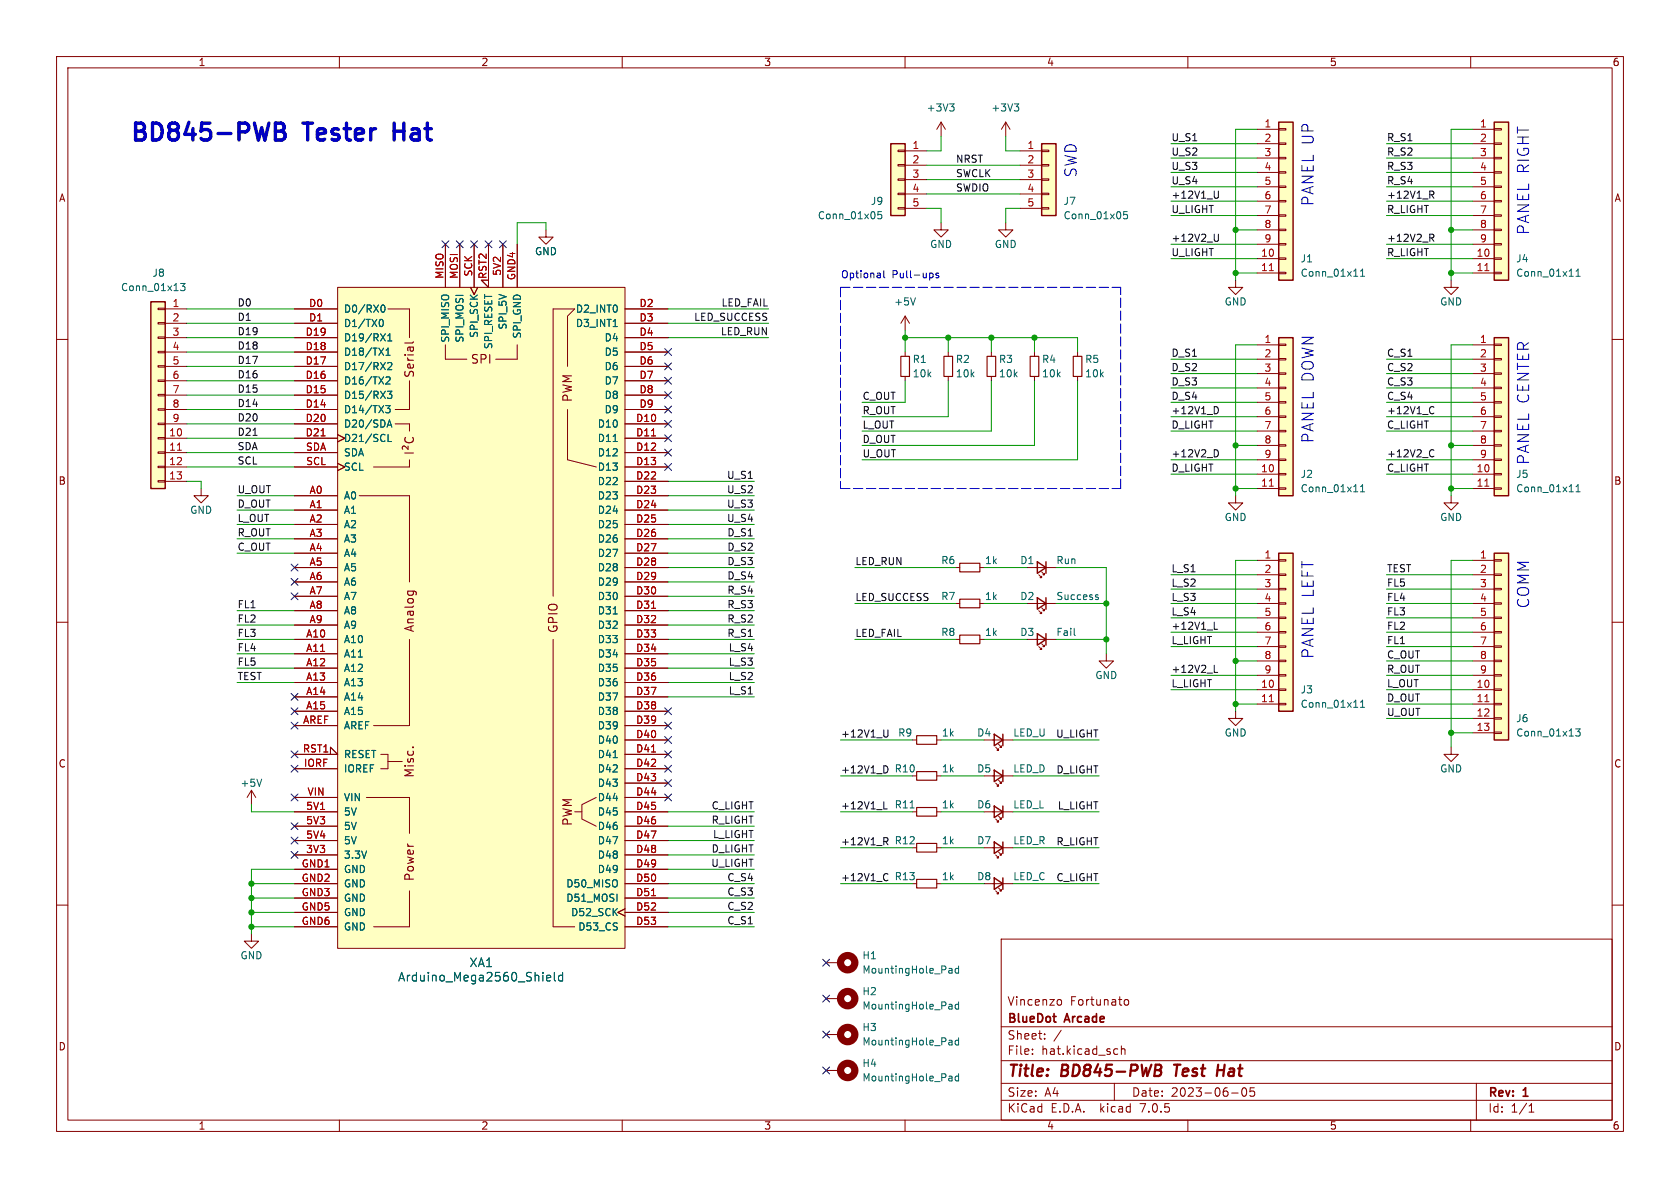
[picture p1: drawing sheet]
<svg xmlns="http://www.w3.org/2000/svg" width="297mm" height="210mm" viewBox="0 0 297 210" stroke-linecap="round" stroke-linejoin="round" font-family="sans-serif">
<g fill="none" stroke="#840000" stroke-width=".18">
<path d="M10 10h277v190h-277zM12 12h273v186h-273zM60 10v2M110 10v2M160 10v2M210 10v2M260 10v2M158.7 36.7h1.3v.3h-1.3zM158.7 34.2h1.3v.2h-1.3zM158.7 31.6h1.3v.3h-1.3zM158.7 29.1h1.3v.2h-1.3zM158.7 26.5h1.3v.3h-1.3z"/>
<path d="M160 26.7h3.8M160 29.2h3.8M160 31.8h3.8M160 34.3h3.8M160 36.8h3.8M166.4 39.4v1.2h1.2l-1.2 1.3-1.3-1.3h1.3M166.4 21.6l-.8 1.3M166.4 21.6v2.5M166.4 21.6l.7 1.3M177.8 39.4v1.2h1.3l-1.3 1.3-1.3-1.3h1.3M177.8 21.6l-.8 1.3M177.8 21.6v2.5"/>
<path d="M177.8 21.6l.8 1.3M180.3 26.7h3.8M180.3 29.2h3.8M180.3 31.8h3.8M180.3 34.3h3.8M180.3 36.8h3.8M184.1 36.7h1.3v.3h-1.3zM184.1 34.2h1.3v.2h-1.3zM184.1 31.6h1.3v.3h-1.3zM184.1 29.1h1.3v.2h-1.3zM184.1 26.5h1.3v.3h-1.3zM222.2 22.9h3.9"/>
<path d="M222.2 25.4h3.9M222.2 27.9h3.9M222.2 30.5h3.9M222.2 33h3.9M222.2 35.6h3.9M222.2 38.1h3.9M226.1 38h1.2v.2h-1.2zM226.1 35.4h1.2v.3h-1.2zM226.1 32.9h1.2v.2h-1.2zM226.1 30.4h1.2v.2h-1.2zM226.1 27.8h1.2v.3h-1.2zM226.1 25.3h1.2v.2h-1.2z"/>
<path d="M226.1 22.7h1.2v.3h-1.2zM260.3 22.9h3.9M260.3 25.4h3.9M260.3 27.9h3.9M260.3 30.5h3.9M260.3 33h3.9M260.3 35.6h3.9M260.3 38.1h3.9M264.2 38h1.2v.2h-1.2zM264.2 35.4h1.2v.3h-1.2zM264.2 32.9h1.2v.2h-1.2zM264.2 30.4h1.2v.2h-1.2z"/>
<path d="M264.2 27.8h1.2v.3h-1.2zM264.2 25.3h1.2v.2h-1.2zM264.2 22.7h1.2v.3h-1.2zM10 60h2M27.9 59.6h1.3v.2h-1.3zM27.9 57h1.3v.3h-1.3zM27.9 54.5h1.3v.2h-1.3zM29.2 54.6h3.8M29.2 57.2h3.8M29.2 59.7h3.8M52.1 54.6h7.6M52.1 57.2h7.6"/>
<path d="M52.1 59.7h7.6M59.7 50.8h50.8v116.8h-50.8zM68.6 54.6h3.8zM72.4 54.6v5.1zM78.7 43.2v7.6M81.3 43.2v7.6M83.2 50.8l.6 1.3 .7-1.3M83.8 43.2v7.6M86.4 43.2v7.6l-1.3-1.3h1.3M88.9 43.2v7.6M91.4 43.2v7.6M96.5 40.6v1.3h1.3l-1.3 1.3-1.3-1.3h1.3"/>
<path d="M97.8 54.6v50.8zM97.8 54.6h3.8l-1.3 1.3v8.9M110.5 54.6h7.6M110.5 57.2h7.6M110.5 59.7h7.6M160 55.9v2.5M160 55.9l-.7 1.3M160 55.9l.8 1.3M218.4 49.5v1.3h1.3l-1.3 1.3-1.2-1.3h1.2M222.2 45.7h3.9M222.2 48.3h3.9M222.2 40.6h3.9"/>
<path d="M222.2 43.2h3.9M226.1 48.1h1.2v.3h-1.2zM226.1 45.6h1.2v.2h-1.2zM226.1 43.1h1.2v.2h-1.2zM226.1 40.5h1.2v.3h-1.2zM256.5 49.5v1.3h1.3l-1.3 1.3-1.2-1.3h1.2M260.3 45.7h3.9M260.3 48.3h3.9M260.3 40.6h3.9M260.3 43.2h3.9M264.2 48.1h1.2v.3h-1.2zM264.2 45.6h1.2v.2h-1.2z"/>
<path d="M264.2 43.1h1.2v.2h-1.2zM264.2 40.5h1.2v.3h-1.2zM285 60h2M27.9 79.9h1.3v.2h-1.3zM27.9 77.3h1.3v.3h-1.3zM27.9 74.8h1.3v.3h-1.3zM27.9 72.3h1.3v.2h-1.3zM27.9 69.7h1.3v.3h-1.3zM27.9 67.2h1.3v.2h-1.3zM27.9 64.6h1.3v.3h-1.3zM27.9 62.1h1.3v.3h-1.3zM29.2 77.5h3.8"/>
<path d="M29.2 62.2h3.8M29.2 64.8h3.8M29.2 67.3h3.8M29.2 69.9h3.8M29.2 72.4h3.8M29.2 74.9h3.8M52.1 77.5h7.6M52.1 62.2h7.6M52.1 64.8h7.6M52.1 67.3h7.6M52.1 69.9h7.6M52.1 72.4h7.6"/>
<path d="M52.1 74.9h7.6M59.7 76.8l1.3 .7-1.3 .6M69.8 74.9h2.6zM69.8 72.4h2.6zM72.4 74.9v1.3zM72.4 67.3v5.1zM78.7 61v2.5zM78.7 63.5h3.8zM87.6 63.5h3.8zM91.4 61v2.5zM100.3 72.4v8.9l5.1 1.3M110.5 77.5h7.6"/>
<path d="M110.5 62.2h7.6M110.5 64.8h7.6M110.5 67.3h7.6M110.5 69.9h7.6M110.5 72.4h7.6M110.5 74.9h7.6M160 62.2v.8M160 66.5v.8M167.6 62.2v.8M167.6 66.5v.8M175.3 62.2v.8M175.3 66.5v.8"/>
<path d="M182.9 62.2v.8M182.9 66.5v.8M190.5 62.2v.8M190.5 66.5v.8M222.2 61h3.9M222.2 63.5h3.9M222.2 66h3.9M222.2 68.6h3.9M222.2 71.1h3.9M222.2 73.7h3.9M222.2 76.2h3.9M222.2 78.7h3.9"/>
<path d="M226.1 78.6h1.2v.3h-1.2zM226.1 76.1h1.2v.2h-1.2zM226.1 73.5h1.2v.3h-1.2zM226.1 71h1.2v.2h-1.2zM226.1 68.5h1.2v.2h-1.2zM226.1 65.9h1.2v.3h-1.2zM226.1 63.4h1.2v.2h-1.2zM226.1 60.8h1.2v.3h-1.2zM260.3 61h3.9M260.3 63.5h3.9M260.3 66h3.9M260.3 68.6h3.9"/>
<path d="M260.3 71.1h3.9M260.3 73.7h3.9M260.3 76.2h3.9M260.3 78.7h3.9M264.2 78.6h1.2v.3h-1.2zM264.2 76.1h1.2v.2h-1.2zM264.2 73.5h1.2v.3h-1.2zM264.2 71h1.2v.2h-1.2zM264.2 68.5h1.2v.2h-1.2zM264.2 65.9h1.2v.3h-1.2zM264.2 63.4h1.2v.2h-1.2zM264.2 60.8h1.2v.3h-1.2z"/>
<path d="M27.9 85h1.3v.2h-1.3zM27.9 82.4h1.3v.3h-1.3zM29.2 80h3.8M29.2 82.6h3.8M29.2 85.1h3.8M35.6 86.4v1.2h1.2l-1.2 1.3-1.3-1.3h1.3M52.1 80h7.6M52.1 82.6h7.6M52.1 87.6h7.6M52.1 90.2h7.6M52.1 92.7h7.6M52.1 95.3h7.6"/>
<path d="M52.1 97.8h7.6M59.7 81.9l1.3 .7-1.3 .6M63.5 87.6h8.9v15.3M66 82.6h6.4zM72.4 81.3v1.3zM110.5 80h7.6M110.5 82.6h7.6M110.5 85.1h7.6M110.5 87.6h7.6M110.5 90.2h7.6M110.5 92.7h7.6M110.5 95.3h7.6"/>
<path d="M110.5 97.8h7.6M218.4 87.6v1.3h1.3l-1.3 1.3-1.2-1.3h1.2M222.2 83.8h3.9M222.2 86.4h3.9M222.2 81.3h3.9M222.2 99.1h3.9M226.1 86.2h1.2v.3h-1.2zM226.1 83.7h1.2v.2h-1.2zM226.1 81.2h1.2v.2h-1.2zM226.1 98.9h1.2v.3h-1.2zM256.5 87.6v1.3h1.3l-1.3 1.3-1.2-1.3h1.2M260.3 83.8h3.9"/>
<path d="M260.3 86.4h3.9M260.3 81.3h3.9M260.3 99.1h3.9M264.2 86.2h1.2v.3h-1.2zM264.2 83.7h1.2v.2h-1.2zM264.2 81.2h1.2v.2h-1.2zM264.2 98.9h1.2v.3h-1.2zM10 110h2M52.1 113h7.6M52.1 100.3h7.6M52.1 115.6h7.6M52.1 118.1h7.6"/>
<path d="M52.1 102.9h7.6M52.1 105.4h7.6M52.1 108h7.6M52.1 110.5h7.6M72.4 113v15.3M97.8 113v50.8zM110.5 113h7.6M110.5 100.3h7.6M110.5 115.6h7.6M110.5 118.1h7.6M110.5 102.9h7.6M110.5 105.4h7.6"/>
<path d="M110.5 108h7.6M110.5 110.5h7.6M168.9 106.7h.8M168.9 113h.8M168.9 100.3h.8M173.2 106.7h.8M173.2 113h.8M173.2 100.3h.8M181.6 106.7h5.1M181.6 113h5.1M181.6 100.3h5.1M183.6 108l.5 .5h-.2h.2v-.3"/>
<path d="M183.6 114.3l.5 .5h-.2h.2v-.2M183.6 101.6l.5 .5h-.2h.2v-.2M184.1 107.4l.6 .6h-.3h.3v-.3M184.1 113.8l.6 .5h-.3h.3v-.3M184.1 101.1l.6 .5h-.3h.3v-.3M195.6 115.6v1.2h1.2l-1.2 1.3-1.3-1.3h1.3M222.2 106.7h3.9M222.2 101.6h3.9M222.2 104.1h3.9M222.2 109.2h3.9M222.2 111.8h3.9M222.2 114.3h3.9"/>
<path d="M222.2 116.8h3.9M222.2 119.4h3.9M226.1 119.3h1.2v.2h-1.2zM226.1 116.7h1.2v.3h-1.2zM226.1 114.2h1.2v.2h-1.2zM226.1 111.6h1.2v.3h-1.2zM226.1 109.1h1.2v.2h-1.2zM226.1 106.6h1.2v.2h-1.2zM226.1 104h1.2v.3h-1.2zM226.1 101.5h1.2v.2h-1.2zM260.3 106.7h3.9M260.3 101.6h3.9"/>
<path d="M260.3 104.1h3.9M260.3 109.2h3.9M260.3 111.8h3.9M260.3 114.3h3.9M260.3 116.8h3.9M260.3 119.4h3.9M264.2 119.3h1.2v.2h-1.2zM264.2 116.7h1.2v.3h-1.2zM264.2 114.2h1.2v.2h-1.2zM264.2 111.6h1.2v.3h-1.2zM264.2 109.1h1.2v.2h-1.2zM264.2 106.6h1.2v.2h-1.2z"/>
<path d="M264.2 104h1.2v.3h-1.2zM264.2 101.5h1.2v.2h-1.2zM285 110h2M44.4 139.7l-.7 1.3M44.4 139.7v2.5M44.4 139.7l.8 1.3M52.1 133.4h7.6l-1.3-1.3v1.3M52.1 120.7h7.6M52.1 123.2h7.6M52.1 125.7h7.6M52.1 128.3h7.6M52.1 135.9h7.6"/>
<path d="M66 128.3h6.4zM67.3 135.9h1.3zM67.3 133.4h1.3zM68.6 134.6h2.5zM68.6 133.4v2.5zM110.5 130.8h7.6M110.5 120.7h7.6M110.5 123.2h7.6M110.5 125.7h7.6M110.5 128.3h7.6M110.5 133.4h7.6M110.5 135.9h7.6"/>
<path d="M110.5 138.4h7.6M161.3 130.8h.8M161.3 137.2h.8M165.6 130.8h.8M165.6 137.2h.8M174 130.8h5.1M174 137.2h5.1M176 138.4l.5 .5h-.2h.2v-.2M176 132.1l.5 .5h-.2h.2v-.3M176.5 137.9l.5 .5h-.2h.2v-.2M176.5 131.6l.5 .5h-.2h.2v-.3M218.4 125.7v1.3h1.3l-1.3 1.3-1.2-1.3h1.2"/>
<path d="M222.2 121.9h3.9M222.2 124.5h3.9M226.1 124.3h1.2v.3h-1.2zM226.1 121.8h1.2v.2h-1.2zM256.5 132.1v1.3h1.3l-1.3 1.2-1.2-1.2h1.2M260.3 121.9h3.9M260.3 124.5h3.9M260.3 127h3.9M260.3 129.5h3.9M264.2 129.4h1.2v.3h-1.2zM264.2 126.9h1.2v.2h-1.2zM264.2 124.3h1.2v.3h-1.2z"/>
<path d="M264.2 121.8h1.2v.2h-1.2zM10 160h2M52.1 143.5h7.6M52.1 156.2h7.6M52.1 151.1h7.6M52.1 146.1h7.6M52.1 148.6h7.6M52.1 141h7.6M52.1 153.7h7.6M52.1 158.8h7.6M64.8 141h7.6zM72.4 157.5v6.3z"/>
<path d="M72.4 141v6.3zM101.6 143.5h1.3M105.4 141l-2.5 1.2v2.6l2.5 1.3M110.5 143.5h7.6M110.5 156.2h7.6M110.5 151.1h7.6M110.5 146.1h7.6M110.5 148.6h7.6M110.5 141h7.6M110.5 153.7h7.6M110.5 158.8h7.6M161.3 143.5h.8"/>
<path d="M161.3 149.9h.8M161.3 156.2h.8M165.6 143.5h.8M165.6 149.9h.8M165.6 156.2h.8M174 143.5h5.1M174 149.9h5.1M174 156.2h5.1M176 151.1l.5 .5h-.2h.2v-.2M176 157.5l.5 .5h-.2h.2v-.3M176 144.8l.5 .5h-.2h.2v-.3M176.5 150.6l.5 .5h-.2h.2v-.2"/>
<path d="M176.5 157l.5 .5h-.2h.2v-.3M176.5 144.3l.5 .5h-.2h.2v-.3M285 160h2M44.4 165.1v1.3h1.3l-1.3 1.2-1.2-1.2h1.2M52.1 163.8h7.6M52.1 161.3h7.6M66 163.8h6.4zM97.8 163.8h3.8M110.5 160.7l-1.3 .6 1.3 .6M110.5 163.8h7.6M110.5 161.3h7.6M146 170.2h2.6"/>
<path d="M146 176.5h2.6M177 166h108v32h-108zM187.2 176.7l.3 .1 .2 .2-.1 .6-.4 .1M198.8 176.8l.2-.1 .5 .1v.6l-.1 .2-.4 .1-.2-.1zM60 198v2M110 198v2M146 189.2h2.6M146 182.9h2.6M160 198v2M177 194.5h108M177 191.5h108M177 187.5h108"/>
<path d="M177 181.5h108M182.5 186.3v.1M182.5 185.5v.1M184.7 183.6v.1M184.7 182.8v.1M187.6 182.1l-1.3 2M197 191.5v3M197.2 185.4l.4 .1M197.6 186.3l-.4 .1M198.2 185.5l.3-.1 .3 .1 .1 .9M198.2 184.9v1.5M210 198v2"/>
<path d="M217.7 193.2h1.2M219.7 192.4l.2-.1a.81 .81 0 0 1 .6 .6 .81 .81 0 0 1-.3 .8l-.2 .1a.81 .81 0 0 1-.3-1.4zM221.7 192.3h-.7v.7l.2-.1h.5l.1 .3-.1 .5-.2 .1-.5-.1M260 198v2M261 191.5v6.5M270.3 196.6h.9M270.3 195.5l.4-.4v1.5"/>
</g>
<path d="M204.2 189.2h.7M204.3 188.2h.7a.49 .49 0 0 1 .3 .5 .49 .49 0 0 1-.4 .5M204.9 189.2l.2 .1a.58 .58 0 0 1-.3 .9h-.7M215.2 189.2h1.2M215.4 188.2l-.3 2" fill="none" stroke="#840000" stroke-width=".4"/>
<path d="M186.1 179.7h.6M186.6 180.7h.1" fill="none" stroke="#840000" stroke-width=".3"/>
<g fill="none" stroke="#840000" stroke-width="1.3">
<circle cx="149.9" cy="176.5" r="1.27"/>
<circle cx="149.9" cy="170.2" r="1.27"/>
<circle cx="149.9" cy="189.2" r="1.27"/>
<circle cx="149.9" cy="182.9" r="1.27"/>
</g>
<g fill="none" stroke="#006464" stroke-width=".18">
<path d="M167.9 18.4h.8l-.5 .4M168.4 18.8l.3 .3v.3l-.3 .2M179.3 18.4h.8l-.4 .4M179.9 18.8l.2 .3v.3l-.2 .2M155.8 37.4h-.6v.6l.2-.1 .4 .1 .1 .1-.1 .5-.1 .1-.5-.1M199.3 37.4h-.6l-.1 .6 .2-.1 .4 .1 .1 .1v.5l-.2 .1-.5-.1M31.9 50.1h.8l-.4 .5 .3 .1v.6l-.1 .1-.6-.1M67.2 56.5h.1a.68 .68 0 0 1 .5 .6 .68 .68 0 0 1-.5 .6h-.1M67.4 54.2l.2-.3a.68 .68 0 0 1 .5 .7 .68 .68 0 0 1-.5 .6l-.2-.3M68.5 59.4l.4-.4v1.3M161.8 52.6l-.4 1.3M240.5 47.9l.4-.3v1.2"/>
<path d="M240.5 48.8h.8M278.6 47.9l.4-.3v1.2M278.6 48.8h.7M68.2 71.7h.8l-.5 .5 .4 .1v.5l-.2 .2-.5-.2M68.2 66.7l.5-.1 .3 .4-.8 .9h.8M68.2 62.8h.8M68.2 61.9l.4-.4v1.3M68.4 75.5l.4-1.3 .5 1.3M68.5 69.2h.8l-.5 .4 .4 .2v.5l-.2 .1-.5-.1M68.5 64.2l.5-.1 .3 .3-.8 .9h.8M68.5 60.3h.8M68.5 75.1h.7"/>
<path d="M68.6 76.8v1.2h.6M240.5 86.9h.8M240.5 86l.4-.3v1.2M278.6 86.9h.7M278.6 86l.4-.3v1.2M190 112.3h.1M193.8 105.6h.3l.1 .2-.2 .2h-.2M193.8 105.1l.3 .1M46.3 137.7l-.5 1.3M240.5 124.1l.4-.3v1.2M240.5 125h.8M278.6 128.8h.7l-.4 .5 .4 .2v.5l-.2 .1-.5-.1"/>
<path d="M96.6 172.9l.8-.1-.1-.3-.5-.1-.2 .2 .1 .7h.6M98 171.9v1.3l.2 .2M99.5 172.5l-.5-.1-.3 .3v.4l.2 .2h.6M99.5 171.9v1.5M167.9 171.2h.4v.8M167.9 177.5l.4 .1v.8M168.3 172h-.4M168.3 171.5h-.4M168.3 178.3l-.4 .1M168.3 177.8l-.4 .1M169.5 170.8v1.2M169.5 177.1v1.3"/>
<path d="M169.5 171.2h-.4l-.2 .2 .1 .6h.5M169.5 177.6l-.4-.1-.2 .3 .1 .5h.5M167.9 183.9h.4v.8M167.9 190.2l.4 .1v.8M168.3 191l-.4 .1M168.3 190.5l-.4 .1M168.3 184.7h-.4M168.3 184.2h-.4M169.5 190.3l-.4-.1-.2 .3 .1 .5h.5M169.5 183.5v1.2M169.5 189.8v1.3M169.5 183.9h-.4l-.2 .2 .1 .6h.5"/>
</g>
<g fill="none" stroke="#840000" stroke-width=".2">
<path d="M159.3 63h1.5v3.5h-1.5zM166.9 63h1.5v3.5h-1.5zM174.5 63h1.5v3.5h-1.5zM182.1 63h1.5v3.5h-1.5zM189.7 63h1.6v3.5h-1.6zM169.7 99.6h3.5v1.5h-3.5zM169.7 112.3h3.5v1.5h-3.5zM169.7 105.9h3.5v1.5h-3.5zM162.1 130h3.5v1.6h-3.5zM162.1 136.4h3.5v1.5h-3.5zM162.1 142.7h3.5v1.6h-3.5zM162.1 149.1h3.5v1.5h-3.5z"/>
<path d="M162.1 155.4h3.5v1.6h-3.5z"/>
</g>
<g fill="none" stroke="#840000" stroke-width=".25">
<path d="M157.5 25.4h2.5v12.7h-2.5zM184.1 25.4h2.6v12.7h-2.6zM226.1 21.6h2.5v27.9h-2.5zM264.2 21.6h2.5v27.9h-2.5zM26.7 53.3h2.5v33.1h-2.5zM226.1 59.7h2.5v27.9h-2.5zM264.2 59.7h2.5v27.9h-2.5zM183.4 99.3l1.5 1-1.5 1zM184.9 99.3v2M226.1 97.8h2.5v27.9h-2.5zM264.2 97.8h2.5v33h-2.5zM183.4 105.7l1.5 1-1.5 1z"/>
<path d="M183.4 112l1.5 1-1.5 1zM184.9 105.7v2M184.9 112v2M175.8 136.1l1.5 1.1-1.5 1zM175.8 129.8l1.5 1-1.5 1zM177.3 129.8v2M177.3 136.1v2.1M175.8 148.8l1.5 1.1-1.5 1zM175.8 155.2l1.5 1-1.5 1zM175.8 142.5l1.5 1-1.5 1zM177.3 142.5v2M177.3 148.8v2.1"/>
<path d="M177.3 155.2v2"/>
</g>
<g fill="#ffffc2" stroke="#ffffc2" stroke-width=".18">
<path d="M26.7 53.3h2.5v33.1h-2.5z"/>
<path d="M157.5 25.4h2.5v12.7h-2.5z"/>
<path d="M264.2 59.7h2.5v27.9h-2.5z"/>
<path d="M226.1 59.7h2.5v27.9h-2.5z"/>
<path d="M184.1 25.4h2.6v12.7h-2.6z"/>
<path d="M226.1 97.8h2.5v27.9h-2.5z"/>
<path d="M226.1 21.6h2.5v27.9h-2.5z"/>
<path d="M264.2 21.6h2.5v27.9h-2.5z"/>
<path d="M264.2 97.8h2.5v33h-2.5z"/>
<path d="M59.7 50.8h50.8v116.8h-50.8z"/>
</g>
<path d="M224.4 47.8h.7M262.5 47.8h.7M31.4 79.6h.7M224.4 85.9h.7M262.5 85.9h.7M224.4 124h.7M262.5 124h.7" fill="none" stroke="#a90000" stroke-width=".18"/>
<path d="M71.7 77.3a.61 .61 0 0 0 0 .8 .61 .61 0 0 0 .7 .2 .57 .57 0 0 0 .6-.3 .57 .57 0 0 0-.1-.7M72.1 78.8v.6l-.5-.5a.31 .31 0 0 0-.5 .2l.1 .3M73.1 60.4l-.2 .2h-1.3M71.6 80.1h1.5M72.1 104.5h1.2l.2 .1M72.1 104.5v.1M73 104.5l.1 .1M72.9 132.1h.2" fill="none" stroke="#840000" stroke-width=".19"/>
<g fill="none" stroke="#0f0f0f" stroke-width=".18">
<path d="M215.4 33.8v1l-.2 .2h-.3M252.8 33.8h.5l.2 .2-.1 .4h-.6M253.1 34.4l.4 .6M215.4 41.4v1l-.2 .3h-.3M252.8 41.4h.5l.2 .2-.1 .4-.6 .1M253.1 42.1l.4 .6M44.7 77h.8M214.7 79.5a.64 .64 0 0 1 .7 .6 .64 .64 0 0 1-.7 .7M214.7 71.9a.64 .64 0 0 1 .7 .6 .64 .64 0 0 1-.7 .6M253 79.6l.3-.1 .2 .1M253 71.9h.3l.2 .1M253.5 73l-.2 .1h-.3"/>
<path d="M253.5 80.6l-.2 .2-.3-.1M214.7 111.2h.6M214.7 118.9h.6M156.2 135.4a.64 .64 0 0 1 .8 .6 .64 .64 0 0 1-.8 .6M157 129v1.1l-.3 .2h-.2M156.2 148.1h.5l.3 .2-.1 .4h-.7M156.2 143h.7M156.4 154.5l.3-.1 .3 .1M156.6 148.7l.4 .6M157 155.6l-.3 .1-.3-.1"/>
</g>
<path d="M156.2 47.8v1.1l.2 .2M164.5 48.3h.2l.3 .2-.1 .5-.4 .1M165.9 48.3h-.3l-.2 .2 .1 .1 .4 .2v.3h-.5" fill="none" stroke="#0000c2" stroke-width=".18"/>
<path d="M48.7 21.8h1a.73 .73 0 0 1 .6 .7 .73 .73 0 0 1-.6 .7 .8 .8 0 0 1 .7 .7 .8 .8 0 0 1-.6 .9h-1.1zM48.7 23.2h1" fill="none" stroke="#0000c2" stroke-width=".6"/>
<path d="M148.6 50.8v35.6M148.6 50.8h49.5M148.6 86.4h49.5M198.1 86.4v-35.6" fill="none" stroke="#0000c2" stroke-width=".18" stroke-dasharray="1.7 .6"/>
<g fill="none" stroke="#009600" stroke-width=".18">
<path d="M163.8 36.8h2.6v2.6M163.8 34.3h16.5M163.8 29.2h16.5M163.8 31.8h16.5M166.4 24.1v2.6h-2.6M177.8 24.1v2.6h2.5M180.3 36.8h-2.5v2.6M207 38.1h15.2M207 35.6h15.2M207 25.4h15.2M207 30.5h15.2M207 27.9h15.2"/>
<path d="M207 33h15.2M222.2 22.9h-3.8v26.6M245.1 38.1h15.2M245.1 35.6h15.2M245.1 25.4h15.2M245.1 30.5h15.2M245.1 27.9h15.2M245.1 33h15.2M260.3 22.9h-3.8v26.6M33 54.6h19.1M33 59.7h19.1M33 57.2h19.1"/>
<path d="M96.5 40.6v-1.2h-5.1v3.8M118.1 54.6h17.8M118.1 59.7h17.8M118.1 57.2h17.8M160 59.7h30.5v2.5M160 58.4v3.8M167.6 59.7v2.5M175.3 59.7v2.5M182.9 59.7v2.5M207 45.7h15.2M207 43.2h15.2M218.4 40.6h3.8"/>
<path d="M218.4 48.3h3.8M245.1 45.7h15.2M245.1 43.2h15.2M256.5 40.6h3.8M256.5 48.3h3.8M33 69.9h19.1M33 72.4h19.1M33 74.9h19.1M33 77.5h19.1M33 67.3h19.1M33 64.8h19.1M33 62.2h19.1"/>
<path d="M160 67.3v3.8h-7.6M167.6 67.3v6.4h-15.2M175.3 67.3v8.9h-22.9M182.9 67.3v11.4h-30.5M190.5 67.3v14h-38.1M207 71.1h15.2M207 76.2h15.2M207 73.7h15.2M207 66h15.2M207 63.5h15.2M207 68.6h15.2M218.4 78.7h3.8"/>
<path d="M222.2 61h-3.8v26.6M245.1 71.1h15.2M245.1 76.2h15.2M245.1 73.7h15.2M245.1 66h15.2M245.1 63.5h15.2M245.1 68.6h15.2M256.5 78.7h3.8M260.3 61h-3.8v26.6M33 80h19.1M33 85.1h2.6v1.3M33 82.6h19.1"/>
<path d="M41.9 95.3h10.2M41.9 97.8h10.2M41.9 92.7h10.2M41.9 90.2h10.2M41.9 87.6h10.2M118.1 95.3h15.2M118.1 97.8h15.2M118.1 92.7h15.2M118.1 85.1h15.2M118.1 90.2h15.2M118.1 87.6h15.2M207 81.3h15.2"/>
<path d="M207 83.8h15.2M218.4 86.4h3.8M222.2 99.1h-3.8v26.6M245.1 81.3h15.2M245.1 83.8h15.2M256.5 86.4h3.8M260.3 99.1h-3.8v33M41.9 113h10.2M41.9 108h10.2M41.9 118.1h10.2M41.9 110.5h10.2M41.9 115.6h10.2"/>
<path d="M118.1 113h15.2M118.1 100.3h15.2M118.1 108h15.2M118.1 118.1h15.2M118.1 110.5h15.2M118.1 115.6h15.2M118.1 102.9h15.2M118.1 105.4h15.2M151.1 106.7h17.8M151.1 113h17.8M151.1 100.3h17.8M174 106.7h7.6"/>
<path d="M174 113h7.6M174 100.3h7.6M186.7 100.3h8.9v15.3M186.7 106.7h8.9M186.7 113h8.9M207 106.7h15.2M207 114.3h15.2M207 119.4h15.2M207 111.8h15.2M207 101.6h15.2M207 109.2h15.2M207 104.1h15.2"/>
<path d="M218.4 116.8h3.8M245.1 106.7h15.2M245.1 114.3h15.2M245.1 119.4h15.2M245.1 111.8h15.2M245.1 101.6h15.2M245.1 109.2h15.2M245.1 104.1h15.2M245.1 116.8h15.2M41.9 120.7h10.2M118.1 120.7h15.2M118.1 123.2h15.2"/>
<path d="M148.6 130.8h12.7M148.6 137.2h12.7M166.4 130.8h7.6M166.4 137.2h7.6M179.1 130.8h15.2M179.1 137.2h15.2M207 121.9h15.2M218.4 124.5h3.8M245.1 121.9h15.2M245.1 127h15.2M245.1 124.5h15.2M256.5 129.5h3.8"/>
<path d="M44.4 158.8h7.7M44.4 142.2v1.3h7.7M44.4 156.2h7.7M52.1 153.7h-7.7v11.4M118.1 158.8h15.2M118.1 153.7h15.2M118.1 156.2h15.2M118.1 143.5h15.2M118.1 151.1h15.2M118.1 148.6h15.2M118.1 146.1h15.2M148.6 156.2h12.7"/>
<path d="M148.6 143.5h12.7M148.6 149.9h12.7M166.4 156.2h7.6M166.4 143.5h7.6M166.4 149.9h7.6M179.1 156.2h15.2M179.1 143.5h15.2M179.1 149.9h15.2M44.4 163.8h7.7M44.4 161.3h7.7M118.1 163.8h15.2M118.1 161.3h15.2"/>
</g>
<g fill="none" stroke="#000084" stroke-width=".18">
<path d="M78.1 42.6l1.2 1.2M79.3 42.6l-1.2 1.2M80.7 42.6l1.2 1.2M81.9 42.6l-1.2 1.2M83.2 42.6l1.2 1.2M84.4 42.6l-1.2 1.2M85.8 42.6l1.2 1.2M87 42.6l-1.2 1.2M88.3 42.6l1.2 1.2M89.5 42.6l-1.2 1.2M117.5 74.3l1.2 1.2M117.5 76.9l1.2 1.2"/>
<path d="M117.5 66.7l1.2 1.2M117.5 71.8l1.2 1.2M117.5 69.2l1.2 1.3M117.5 79.4l1.2 1.2M117.5 64.2l1.2 1.2M117.5 61.6l1.2 1.2M118.7 74.3l-1.2 1.2M118.7 76.9l-1.2 1.2M118.7 66.7l-1.2 1.2M118.7 61.6l-1.2 1.2M118.7 71.8l-1.2 1.2M118.7 69.2l-1.2 1.3"/>
<path d="M118.7 79.4l-1.2 1.2M118.7 64.2l-1.2 1.2M51.5 99.7l1.2 1.2M52.7 99.7l-1.2 1.2M117.5 81.9l1.2 1.3M118.7 81.9l-1.2 1.3M51.5 104.8l1.2 1.2M51.5 102.3l1.2 1.2M52.7 104.8l-1.2 1.2M52.7 102.3l-1.2 1.2M51.5 122.6l1.2 1.2M51.5 127.7l1.2 1.2"/>
<path d="M51.5 135.3l1.2 1.2M51.5 125.1l1.2 1.2M51.5 132.7l1.2 1.3M52.7 122.6l-1.2 1.2M52.7 127.7l-1.2 1.2M52.7 135.3l-1.2 1.2M52.7 125.1l-1.2 1.2M52.7 132.7l-1.2 1.3M117.5 127.7l1.2 1.2M117.5 130.2l1.2 1.2M117.5 137.8l1.2 1.2M117.5 125.1l1.2 1.2"/>
<path d="M117.5 132.7l1.2 1.3M117.5 135.3l1.2 1.2M118.7 127.7l-1.2 1.2M118.7 130.2l-1.2 1.2M118.7 137.8l-1.2 1.2M118.7 125.1l-1.2 1.2M118.7 132.7l-1.2 1.3M118.7 135.3l-1.2 1.2M51.5 150.5l1.2 1.2M51.5 148l1.2 1.2M51.5 140.4l1.2 1.2M51.5 145.4l1.2 1.3"/>
<path d="M52.7 148l-1.2 1.2M52.7 150.5l-1.2 1.2M52.7 140.4l-1.2 1.2M52.7 145.4l-1.2 1.3M117.5 140.4l1.2 1.2M118.7 140.4l-1.2 1.2M145.4 175.9l1.3 1.2M145.4 169.6l1.3 1.2M146.7 175.9l-1.3 1.2M146.7 169.6l-1.3 1.2M145.4 188.6l1.3 1.2M145.4 182.3l1.3 1.2"/>
<path d="M146.7 188.6l-1.3 1.2M146.7 182.3l-1.3 1.2"/>
</g>
<g fill="#009600" stroke="#009600" stroke-width=".18">
<circle cx="160" cy="59.7" r=".46"/>
<circle cx="175.3" cy="59.7" r=".46"/>
<circle cx="167.6" cy="59.7" r=".46"/>
<circle cx="218.4" cy="124.5" r=".46"/>
<circle cx="218.4" cy="116.8" r=".46"/>
<circle cx="256.5" cy="129.5" r=".46"/>
<circle cx="218.4" cy="48.3" r=".46"/>
<circle cx="218.4" cy="40.6" r=".46"/>
<circle cx="256.5" cy="48.3" r=".46"/>
<circle cx="256.5" cy="40.6" r=".46"/>
<circle cx="182.9" cy="59.7" r=".46"/>
<circle cx="218.4" cy="78.7" r=".46"/>
<circle cx="218.4" cy="86.4" r=".46"/>
<circle cx="256.5" cy="78.7" r=".46"/>
<circle cx="256.5" cy="86.4" r=".46"/>
<circle cx="195.6" cy="106.7" r=".46"/>
<circle cx="195.6" cy="113" r=".46"/>
<circle cx="44.4" cy="156.2" r=".46"/>
<circle cx="44.4" cy="163.8" r=".46"/>
<circle cx="44.4" cy="161.3" r=".46"/>
<circle cx="44.4" cy="158.8" r=".46"/>
</g>
<g font-size="4.2" fill="#0000c2">
<text x="22.9" y="25.2">BD845-PWB</text>
<text x="53.8" y="25.2">Tester</text>
<text x="70.4" y="25.2">Hat</text>
</g>
<g font-size="2.8" fill="#0000c2">
<text x="190.5" y="31.5" transform="rotate(-90 190.5 31.5)">SWD</text>
<text x="232.4" y="36.6" transform="rotate(-90 232.4 36.6)">PANEL UP</text>
<text x="270.5" y="41.7" transform="rotate(-90 270.5 41.7)">PANEL RIGHT</text>
<text x="232.4" y="78.5" transform="rotate(-90 232.4 78.5)">PANEL DOWN</text>
<text x="270.5" y="82.3" transform="rotate(-90 270.5 82.3)">PANEL CENTER</text>
<text x="270.5" y="107.7" transform="rotate(-90 270.5 107.7)">COMM</text>
<text x="232.4" y="116.6" transform="rotate(-90 232.4 116.6)">PANEL LEFT</text>
</g>
<g font-size="2.8" fill="#840000">
<text x="178" y="190.8">Title:</text>
<text x="187.5" y="190.8">BD845-PWB</text>
<text x="208.1" y="190.8">Test</text>
<text x="216.2" y="190.8">Hat</text>
</g>
<g font-size="2.1" fill="#840000">
<text x="83.2" y="64.5">SPI</text>
<text x="73.4" y="66.9" transform="rotate(-90 73.4 66.9)">Serial</text>
<text x="101.3" y="71.2" transform="rotate(-90 101.3 71.2)">PWM</text>
<text x="73.4" y="111.8" transform="rotate(-90 73.4 111.8)">Analog</text>
<text x="98.8" y="112" transform="rotate(-90 98.8 112)">GPIO</text>
<text x="73.4" y="137.6" transform="rotate(-90 73.4 137.6)">Misc.</text>
<text x="101.3" y="146.1" transform="rotate(-90 101.3 146.1)">PWM</text>
<text x="73.4" y="155.9" transform="rotate(-90 73.4 155.9)">Power</text>
<text x="178" y="177.9">Vincenzo</text>
<text x="189.1" y="177.9">Fortunato</text>
<text x="178" y="183.9">Sheet:</text>
<text x="178" y="181.1">BlueDot</text>
<text x="188.2" y="181.1">Arcade</text>
<text x="178" y="186.6">File:</text>
<text x="184" y="186.6">hat.kicad_sch</text>
<text x="178" y="196.8">KiCad</text>
<text x="178" y="194">Size:</text>
<text x="184.6" y="194">A4</text>
<text x="185.7" y="196.8">E.D.A.</text>
<text x="194.4" y="196.8">kicad</text>
<text x="200" y="194">Date:</text>
<text x="201.5" y="196.8">7.0.5</text>
<text x="206.9" y="194">2023-06-05</text>
<text x="263" y="194.2">Rev:</text>
<text x="263" y="196.8">Id:</text>
<text x="267" y="196.8">1/1</text>
<text x="269.2" y="194.2">1</text>
</g>
<g font-size="2.1" fill="#006464">
<text x="70.3" y="173.7">Arduino_Mega2560_Shield</text>
<text x="82.9" y="171.1">XA1</text>
</g>
<g font-size="1.8" fill="#840000">
<text x="35" y="11.8">1</text>
<text x="85" y="11.8">2</text>
<text x="135" y="11.8">3</text>
<text x="185" y="11.8">4</text>
<text x="235" y="11.8">5</text>
<text x="285" y="11.8">6</text>
<text x="10.4" y="35.8">A</text>
<text x="285.4" y="35.8">A</text>
<text x="10.3" y="85.8">B</text>
<text x="285.3" y="85.8">B</text>
<text x="10.3" y="135.8">C</text>
<text x="285.3" y="135.8">C</text>
<text x="10.3" y="185.8">D</text>
<text x="285.3" y="185.8">D</text>
<text x="35" y="199.8">1</text>
<text x="85" y="199.8">2</text>
<text x="135" y="199.8">3</text>
<text x="185" y="199.8">4</text>
<text x="235" y="199.8">5</text>
<text x="285" y="199.8">6</text>
</g>
<g font-size="1.8" fill="#006464">
<text x="163.8" y="19.9">+3V3</text>
<text x="175.2" y="19.9">+3V3</text>
<text x="144.5" y="38.9">Conn_01x05</text>
<text x="153.9" y="36.4">J9</text>
<text x="188" y="36.4">J7</text>
<text x="188" y="38.9">Conn_01x05</text>
<text x="94.5" y="45.3">GND</text>
<text x="164.4" y="44">GND</text>
<text x="175.8" y="44">GND</text>
<text x="229.9" y="46.5">J1</text>
<text x="268" y="46.5">J4</text>
<text x="21.3" y="51.6">Conn_01x13</text>
<text x="26.9" y="49.1">J8</text>
<text x="229.9" y="49.1">Conn_01x11</text>
<text x="268" y="49.1">Conn_01x11</text>
<text x="60.7" y="55.4">D0/RX0</text>
<text x="60.7" y="58">D1/TX0</text>
<text x="84.6" y="59.7" transform="rotate(-90 84.6 59.7)">SPI_SCK</text>
<text x="89.7" y="58.3" transform="rotate(-90 89.7 58.3)">SPI_5V</text>
<text x="92.3" y="59.9" transform="rotate(-90 92.3 59.9)">SPI_GND</text>
<text x="101.8" y="55.4">D2_INT0</text>
<text x="101.8" y="58">D3_INT1</text>
<text x="158" y="54.2">+5V</text>
<text x="216.4" y="54.2">GND</text>
<text x="254.5" y="54.2">GND</text>
<text x="60.7" y="65.6">D17/RX2</text>
<text x="60.7" y="63.1">D18/TX1</text>
<text x="60.7" y="60.5">D19/RX1</text>
<text x="79.6" y="60.6" transform="rotate(-90 79.6 60.6)">SPI_MISO</text>
<text x="82.1" y="60.6" transform="rotate(-90 82.1 60.6)">SPI_MOSI</text>
<text x="87.2" y="61.7" transform="rotate(-90 87.2 61.7)">SPI_RESET</text>
<text x="106.9" y="60.5">D4</text>
<text x="106.9" y="63.1">D5</text>
<text x="106.9" y="65.6">D6</text>
<text x="161.3" y="64.3">R1</text>
<text x="168.9" y="64.3">R2</text>
<text x="176.5" y="64.3">R3</text>
<text x="184.2" y="64.3">R4</text>
<text x="191.8" y="64.3">R5</text>
<text x="60.7" y="70.7">D15/RX3</text>
<text x="60.7" y="68.1">D16/TX2</text>
<text x="106.9" y="68.1">D7</text>
<text x="106.9" y="70.7">D8</text>
<text x="161.3" y="66.9">10k</text>
<text x="168.9" y="66.9">10k</text>
<text x="176.5" y="66.9">10k</text>
<text x="184.2" y="66.9">10k</text>
<text x="191.8" y="66.9">10k</text>
<text x="60.7" y="73.2">D14/TX3</text>
<text x="60.7" y="75.8">D20/SDA</text>
<text x="105.7" y="75.8">D10</text>
<text x="106.9" y="73.2">D9</text>
<text x="60.7" y="78.3">D21/SCL</text>
<text x="60.7" y="83.4">SCL</text>
<text x="60.7" y="80.8">SDA</text>
<text x="105.7" y="78.3">D11</text>
<text x="105.7" y="80.8">D12</text>
<text x="105.7" y="83.4">D13</text>
<text x="60.7" y="88.5">A0</text>
<text x="105.7" y="85.9">D22</text>
<text x="105.7" y="88.5">D23</text>
<text x="229.9" y="84.6">J2</text>
<text x="229.9" y="87.2">Conn_01x11</text>
<text x="268" y="84.6">J5</text>
<text x="268" y="87.2">Conn_01x11</text>
<text x="33.6" y="91">GND</text>
<text x="60.7" y="91">A1</text>
<text x="60.7" y="93.5">A2</text>
<text x="105.7" y="91">D24</text>
<text x="105.7" y="93.5">D25</text>
<text x="216.4" y="92.3">GND</text>
<text x="254.5" y="92.3">GND</text>
<text x="60.7" y="96.1">A3</text>
<text x="60.7" y="98.6">A4</text>
<text x="60.7" y="101.2">A5</text>
<text x="105.7" y="96.1">D26</text>
<text x="105.7" y="98.6">D27</text>
<text x="105.7" y="101.2">D28</text>
<text x="166.3" y="99.9">R6</text>
<text x="174.1" y="99.9">1k</text>
<text x="180.3" y="99.9">D1</text>
<text x="186.7" y="99.9">Run</text>
<text x="60.7" y="103.7">A6</text>
<text x="60.7" y="106.2">A7</text>
<text x="105.7" y="103.7">D29</text>
<text x="105.7" y="106.2">D30</text>
<text x="166.3" y="106.2">R7</text>
<text x="174.1" y="106.2">1k</text>
<text x="180.3" y="106.2">D2</text>
<text x="186.7" y="106.2">Success</text>
<text x="60.7" y="113.9">A10</text>
<text x="60.7" y="108.8">A8</text>
<text x="60.7" y="111.3">A9</text>
<text x="105.7" y="108.8">D31</text>
<text x="105.7" y="111.3">D32</text>
<text x="105.7" y="113.9">D33</text>
<text x="166.3" y="112.6">R8</text>
<text x="174.1" y="112.6">1k</text>
<text x="180.3" y="112.6">D3</text>
<text x="186.7" y="112.6">Fail</text>
<text x="60.7" y="116.4">A11</text>
<text x="60.7" y="118.9">A12</text>
<text x="105.7" y="116.4">D34</text>
<text x="105.7" y="118.9">D35</text>
<text x="60.7" y="121.5">A13</text>
<text x="60.7" y="124">A14</text>
<text x="105.7" y="121.5">D36</text>
<text x="105.7" y="124">D37</text>
<text x="193.6" y="120.2">GND</text>
<text x="229.9" y="122.7">J3</text>
<text x="229.9" y="125.3">Conn_01x11</text>
<text x="60.7" y="126.6">A15</text>
<text x="60.7" y="129.1">AREF</text>
<text x="105.7" y="126.6">D38</text>
<text x="105.7" y="129.1">D39</text>
<text x="105.7" y="131.6">D40</text>
<text x="158.7" y="130.4">R9</text>
<text x="166.5" y="130.4">1k</text>
<text x="172.7" y="130.4">D4</text>
<text x="179.1" y="130.4">LED_U</text>
<text x="216.4" y="130.4">GND</text>
<text x="268" y="127.8">J6</text>
<text x="268" y="130.4">Conn_01x13</text>
<text x="60.7" y="136.7">IOREF</text>
<text x="60.7" y="134.2">RESET</text>
<text x="105.7" y="134.2">D41</text>
<text x="105.7" y="136.7">D42</text>
<text x="158.1" y="136.7">R10</text>
<text x="166.5" y="136.7">1k</text>
<text x="172.7" y="136.7">D5</text>
<text x="179.1" y="136.7">LED_D</text>
<text x="254.5" y="136.7">GND</text>
<text x="42.5" y="139.3">+5V</text>
<text x="60.7" y="141.8">VIN</text>
<text x="105.7" y="139.3">D43</text>
<text x="105.7" y="141.8">D44</text>
<text x="158.1" y="143.1">R11</text>
<text x="166.5" y="143.1">1k</text>
<text x="172.7" y="143.1">D6</text>
<text x="179.1" y="143.1">LED_L</text>
<text x="60.7" y="144.3">5V</text>
<text x="60.7" y="146.9">5V</text>
<text x="60.7" y="149.4">5V</text>
<text x="105.7" y="144.3">D45</text>
<text x="105.7" y="146.9">D46</text>
<text x="105.7" y="149.4">D47</text>
<text x="158.1" y="149.4">R12</text>
<text x="166.5" y="149.4">1k</text>
<text x="172.7" y="149.4">D7</text>
<text x="179.1" y="149.4">LED_R</text>
<text x="60.7" y="152">3.3V</text>
<text x="60.7" y="154.5">GND</text>
<text x="105.7" y="152">D48</text>
<text x="105.7" y="154.5">D49</text>
<text x="158.1" y="155.8">R13</text>
<text x="166.5" y="155.8">1k</text>
<text x="172.7" y="155.8">D8</text>
<text x="179.1" y="155.8">LED_C</text>
<text x="60.7" y="157">GND</text>
<text x="60.7" y="159.6">GND</text>
<text x="100.1" y="157">D50_MISO</text>
<text x="100.1" y="159.6">D51_MOSI</text>
<text x="60.7" y="162.1">GND</text>
<text x="60.7" y="164.7">GND</text>
<text x="100.9" y="162.1">D52_SCK</text>
<text x="102.2" y="164.7">D53_CS</text>
<text x="42.5" y="169.7">GND</text>
<text x="152.4" y="169.7">H1</text>
<text x="152.4" y="172.3">MountingHole_Pad</text>
<text x="152.4" y="176.1">H2</text>
<text x="152.4" y="178.6">MountingHole_Pad</text>
<text x="152.4" y="182.4">H3</text>
<text x="152.4" y="185">MountingHole_Pad</text>
<text x="152.4" y="188.8">H4</text>
<text x="152.4" y="191.3">MountingHole_Pad</text>
</g>
<g font-size="1.8" fill="#a90000">
<text x="223.5" y="22.6">1</text>
<text x="261.6" y="22.6">1</text>
<text x="161.3" y="26.4">1</text>
<text x="161.3" y="29">2</text>
<text x="181.6" y="26.4">1</text>
<text x="181.6" y="29">2</text>
<text x="223.5" y="25.1">2</text>
<text x="223.5" y="27.7">3</text>
<text x="261.6" y="25.1">2</text>
<text x="261.6" y="27.7">3</text>
<text x="161.3" y="31.5">3</text>
<text x="161.3" y="34">4</text>
<text x="181.6" y="31.5">3</text>
<text x="181.6" y="34">4</text>
<text x="223.5" y="30.2">4</text>
<text x="223.5" y="32.8">5</text>
<text x="223.5" y="35.3">6</text>
<text x="261.6" y="30.2">4</text>
<text x="261.6" y="32.8">5</text>
<text x="261.6" y="35.3">6</text>
<text x="161.3" y="36.6">5</text>
<text x="181.6" y="36.6">5</text>
<text x="223.5" y="37.8">7</text>
<text x="223.5" y="40.4">8</text>
<text x="261.6" y="37.8">7</text>
<text x="261.6" y="40.4">8</text>
<text x="222.9" y="45.5">10</text>
<text x="223.5" y="42.9">9</text>
<text x="261" y="45.5">10</text>
<text x="261.6" y="42.9">9</text>
<text x="78.5" y="49.4" transform="rotate(-90 78.5 49.4)">MISO</text>
<text x="81" y="49.4" transform="rotate(-90 81 49.4)">MOSI</text>
<text x="83.6" y="48.9" transform="rotate(-90 83.6 48.9)">SCK</text>
<text x="86.1" y="49.4" transform="rotate(-90 86.1 49.4)">RST2</text>
<text x="88.6" y="48.8" transform="rotate(-90 88.6 48.8)">5V2</text>
<text x="91.2" y="49.6" transform="rotate(-90 91.2 49.6)">GND4</text>
<text x="222.9" y="48">11</text>
<text x="261" y="48">11</text>
<text x="30.4" y="54.4">1</text>
<text x="30.4" y="56.9">2</text>
<text x="30.4" y="59.4">3</text>
<text x="54" y="59.4">D19</text>
<text x="54.6" y="54.4">D0</text>
<text x="54.6" y="56.9">D1</text>
<text x="113" y="54.4">D2</text>
<text x="113" y="56.9">D3</text>
<text x="113" y="59.4">D4</text>
<text x="30.4" y="62">4</text>
<text x="30.4" y="64.5">5</text>
<text x="54" y="64.5">D17</text>
<text x="54" y="62">D18</text>
<text x="113" y="62">D5</text>
<text x="113" y="64.5">D6</text>
<text x="223.5" y="60.7">1</text>
<text x="223.5" y="63.2">2</text>
<text x="223.5" y="65.8">3</text>
<text x="261.6" y="60.7">1</text>
<text x="261.6" y="63.2">2</text>
<text x="261.6" y="65.8">3</text>
<text x="30.4" y="67.1">6</text>
<text x="30.4" y="69.6">7</text>
<text x="54" y="69.6">D15</text>
<text x="54" y="67.1">D16</text>
<text x="113" y="67.1">D7</text>
<text x="113" y="69.6">D8</text>
<text x="223.5" y="68.3">4</text>
<text x="223.5" y="70.9">5</text>
<text x="261.6" y="68.3">4</text>
<text x="261.6" y="70.9">5</text>
<text x="29.8" y="77.2">10</text>
<text x="30.4" y="72.1">8</text>
<text x="30.4" y="74.7">9</text>
<text x="54" y="72.1">D14</text>
<text x="54" y="74.7">D20</text>
<text x="54" y="77.2">D21</text>
<text x="112.4" y="74.7">D10</text>
<text x="112.4" y="77.2">D11</text>
<text x="113" y="72.1">D9</text>
<text x="223.5" y="73.4">6</text>
<text x="223.5" y="75.9">7</text>
<text x="261.6" y="73.4">6</text>
<text x="261.6" y="75.9">7</text>
<text x="29.8" y="79.8">11</text>
<text x="29.8" y="82.3">12</text>
<text x="54" y="79.8">SDA</text>
<text x="54.1" y="82.3">SCL</text>
<text x="112.4" y="79.8">D12</text>
<text x="112.4" y="82.3">D13</text>
<text x="222.9" y="83.6">10</text>
<text x="223.5" y="78.5">8</text>
<text x="223.5" y="81">9</text>
<text x="261" y="83.6">10</text>
<text x="261.6" y="78.5">8</text>
<text x="261.6" y="81">9</text>
<text x="29.8" y="84.8">13</text>
<text x="54.7" y="87.4">A0</text>
<text x="54.7" y="89.9">A1</text>
<text x="112.4" y="84.8">D22</text>
<text x="112.4" y="87.4">D23</text>
<text x="112.4" y="89.9">D24</text>
<text x="222.9" y="86.1">11</text>
<text x="261" y="86.1">11</text>
<text x="54.7" y="92.5">A2</text>
<text x="54.7" y="95">A3</text>
<text x="112.4" y="92.5">D25</text>
<text x="112.4" y="95">D26</text>
<text x="54.7" y="97.5">A4</text>
<text x="54.7" y="100.1">A5</text>
<text x="112.4" y="97.5">D27</text>
<text x="112.4" y="100.1">D28</text>
<text x="223.5" y="98.8">1</text>
<text x="223.5" y="101.3">2</text>
<text x="261.6" y="98.8">1</text>
<text x="261.6" y="101.3">2</text>
<text x="54.7" y="102.6">A6</text>
<text x="54.7" y="105.2">A7</text>
<text x="54.7" y="107.7">A8</text>
<text x="112.4" y="102.6">D29</text>
<text x="112.4" y="105.2">D30</text>
<text x="112.4" y="107.7">D31</text>
<text x="223.5" y="103.9">3</text>
<text x="223.5" y="106.4">4</text>
<text x="261.6" y="103.9">3</text>
<text x="261.6" y="106.4">4</text>
<text x="54.1" y="112.8">A10</text>
<text x="54.7" y="110.2">A9</text>
<text x="112.4" y="110.2">D32</text>
<text x="112.4" y="112.8">D33</text>
<text x="223.5" y="109">5</text>
<text x="223.5" y="111.5">6</text>
<text x="261.6" y="109">5</text>
<text x="261.6" y="111.5">6</text>
<text x="54.1" y="115.3">A11</text>
<text x="54.1" y="117.9">A12</text>
<text x="112.4" y="115.3">D34</text>
<text x="112.4" y="117.9">D35</text>
<text x="223.5" y="114">7</text>
<text x="223.5" y="116.6">8</text>
<text x="223.5" y="119.1">9</text>
<text x="261.6" y="114">7</text>
<text x="261.6" y="116.6">8</text>
<text x="261.6" y="119.1">9</text>
<text x="54.1" y="120.4">A13</text>
<text x="54.1" y="122.9">A14</text>
<text x="54.1" y="125.5">A15</text>
<text x="112.4" y="120.4">D36</text>
<text x="112.4" y="122.9">D37</text>
<text x="112.4" y="125.5">D38</text>
<text x="222.9" y="121.7">10</text>
<text x="222.9" y="124.2">11</text>
<text x="261" y="121.7">10</text>
<text x="261" y="124.2">11</text>
<text x="53.5" y="128">AREF</text>
<text x="112.4" y="128">D39</text>
<text x="112.4" y="130.6">D40</text>
<text x="261" y="126.7">12</text>
<text x="261" y="129.3">13</text>
<text x="53.5" y="133.1">RST1</text>
<text x="53.7" y="135.6">IORF</text>
<text x="112.4" y="133.1">D41</text>
<text x="112.4" y="135.6">D42</text>
<text x="54.1" y="143.3">5V1</text>
<text x="54.3" y="140.7">VIN</text>
<text x="112.4" y="138.2">D43</text>
<text x="112.4" y="140.7">D44</text>
<text x="112.4" y="143.3">D45</text>
<text x="54.1" y="145.8">5V3</text>
<text x="54.1" y="148.3">5V4</text>
<text x="112.4" y="145.8">D46</text>
<text x="112.4" y="148.3">D47</text>
<text x="53.3" y="153.4">GND1</text>
<text x="53.3" y="156">GND2</text>
<text x="54.1" y="150.9">3V3</text>
<text x="112.4" y="150.9">D48</text>
<text x="112.4" y="153.4">D49</text>
<text x="112.4" y="156">D50</text>
<text x="53.3" y="158.5">GND3</text>
<text x="53.3" y="161">GND5</text>
<text x="112.4" y="158.5">D51</text>
<text x="112.4" y="161">D52</text>
<text x="53.3" y="163.6">GND6</text>
<text x="112.4" y="163.6">D53</text>
</g>
<g font-size="1.8" fill="#0f0f0f">
<text x="168.9" y="28.9">NRST</text>
<text x="207" y="27.6">U_S2</text>
<text x="207" y="25.1">U_S1</text>
<text x="245.1" y="27.6">R_S2</text>
<text x="245.1" y="25.1">R_S1</text>
<text x="168.9" y="33.9">SWDIO</text>
<text x="168.9" y="31.4">SWCLK</text>
<text x="207" y="30.1">U_S3</text>
<text x="207" y="32.7">U_S4</text>
<text x="207" y="35.2">+12V1_U</text>
<text x="245.1" y="35.2">+12V1_R</text>
<text x="245.1" y="32.7">R_S4</text>
<text x="245.1" y="30.1">R_S3</text>
<text x="207" y="37.8">U_LIGHT</text>
<text x="245.1" y="37.8">R_LIGHT</text>
<text x="207" y="45.4">U_LIGHT</text>
<text x="207" y="42.8">+12V2_U</text>
<text x="245.1" y="45.4">R_LIGHT</text>
<text x="245.1" y="42.8">+12V2_R</text>
<text x="41.9" y="56.8">D1</text>
<text x="41.9" y="54.3">D0</text>
<text x="41.9" y="59.3">D19</text>
<text x="122.7" y="56.8">LED_SUCCESS</text>
<text x="127.4" y="59.3">LED_RUN</text>
<text x="127.5" y="54.3">LED_FAIL</text>
<text x="41.9" y="64.4">D17</text>
<text x="41.9" y="61.9">D18</text>
<text x="207" y="65.7">D_S2</text>
<text x="207" y="63.2">D_S1</text>
<text x="245.1" y="63.2">C_S1</text>
<text x="245.1" y="65.7">C_S2</text>
<text x="41.9" y="67">D16</text>
<text x="41.9" y="69.5">D15</text>
<text x="152.4" y="70.8">C_OUT</text>
<text x="207" y="68.2">D_S3</text>
<text x="207" y="70.8">D_S4</text>
<text x="245.1" y="68.2">C_S3</text>
<text x="245.1" y="70.8">C_S4</text>
<text x="41.9" y="77.1">D21</text>
<text x="41.9" y="72">D14</text>
<text x="41.9" y="74.6">D20</text>
<text x="152.4" y="75.9">L_OUT</text>
<text x="152.4" y="73.3">R_OUT</text>
<text x="207" y="75.9">D_LIGHT</text>
<text x="207" y="73.3">+12V1_D</text>
<text x="245.1" y="75.9">C_LIGHT</text>
<text x="245.1" y="73.3">+12V1_C</text>
<text x="41.9" y="79.7">SDA</text>
<text x="41.9" y="82.2">SCL</text>
<text x="152.4" y="80.9">U_OUT</text>
<text x="152.4" y="78.4">D_OUT</text>
<text x="207" y="80.9">+12V2_D</text>
<text x="207" y="83.5">D_LIGHT</text>
<text x="245.1" y="83.5">C_LIGHT</text>
<text x="245.1" y="80.9">+12V2_C</text>
<text x="41.9" y="87.3">U_OUT</text>
<text x="41.9" y="89.8">D_OUT</text>
<text x="128.5" y="89.8">U_S3</text>
<text x="128.5" y="84.7">U_S1</text>
<text x="128.5" y="87.3">U_S2</text>
<text x="41.9" y="92.4">L_OUT</text>
<text x="41.9" y="94.9">R_OUT</text>
<text x="128.5" y="92.4">U_S4</text>
<text x="128.6" y="94.9">D_S1</text>
<text x="41.9" y="97.4">C_OUT</text>
<text x="128.6" y="100">D_S3</text>
<text x="128.6" y="97.4">D_S2</text>
<text x="151.1" y="100">LED_RUN</text>
<text x="207" y="101.3">L_S1</text>
<text x="245.1" y="101.3">TEST</text>
<text x="41.9" y="107.6">FL1</text>
<text x="128.6" y="102.5">D_S4</text>
<text x="128.6" y="105.1">R_S4</text>
<text x="128.6" y="107.6">R_S3</text>
<text x="151.1" y="106.3">LED_SUCCESS</text>
<text x="207" y="106.3">L_S3</text>
<text x="207" y="103.8">L_S2</text>
<text x="245.1" y="106.3">FL4</text>
<text x="245.1" y="103.8">FL5</text>
<text x="41.9" y="110.1">FL2</text>
<text x="41.9" y="112.7">FL3</text>
<text x="128.6" y="112.7">R_S1</text>
<text x="128.6" y="110.1">R_S2</text>
<text x="151.1" y="112.7">LED_FAIL</text>
<text x="207" y="111.4">+12V1_L</text>
<text x="207" y="114">L_LIGHT</text>
<text x="207" y="108.9">L_S4</text>
<text x="245.1" y="108.9">FL3</text>
<text x="245.1" y="114">FL1</text>
<text x="245.1" y="111.4">FL2</text>
<text x="41.9" y="117.8">FL5</text>
<text x="41.9" y="115.2">FL4</text>
<text x="128.8" y="117.8">L_S3</text>
<text x="128.8" y="115.2">L_S4</text>
<text x="207" y="119">+12V2_L</text>
<text x="245.1" y="119">R_OUT</text>
<text x="245.1" y="116.5">C_OUT</text>
<text x="41.9" y="120.3">TEST</text>
<text x="128.8" y="120.3">L_S2</text>
<text x="128.8" y="122.8">L_S1</text>
<text x="207" y="121.6">L_LIGHT</text>
<text x="245.1" y="124.1">D_OUT</text>
<text x="245.1" y="121.6">L_OUT</text>
<text x="148.6" y="130.5">+12V1_U</text>
<text x="186.7" y="130.5">U_LIGHT</text>
<text x="245.1" y="126.7">U_OUT</text>
<text x="148.6" y="136.8">+12V1_D</text>
<text x="186.7" y="136.8">D_LIGHT</text>
<text x="125.8" y="143.2">C_LIGHT</text>
<text x="148.6" y="143.2">+12V1_L</text>
<text x="187" y="143.2">L_LIGHT</text>
<text x="125.8" y="145.7">R_LIGHT</text>
<text x="126" y="148.2">L_LIGHT</text>
<text x="148.6" y="149.5">+12V1_R</text>
<text x="186.7" y="149.5">R_LIGHT</text>
<text x="125.7" y="153.3">U_LIGHT</text>
<text x="125.8" y="150.8">D_LIGHT</text>
<text x="128.6" y="155.9">C_S4</text>
<text x="148.6" y="155.9">+12V1_C</text>
<text x="186.7" y="155.9">C_LIGHT</text>
<text x="128.6" y="160.9">C_S2</text>
<text x="128.6" y="158.4">C_S3</text>
<text x="128.6" y="163.5">C_S1</text>
</g>
<g font-size="1.8" fill="#0000c2">
<text x="148.6" y="49.3">Optional</text>
<text x="157.6" y="49.3">Pull-ups</text>
</g>
</svg>
